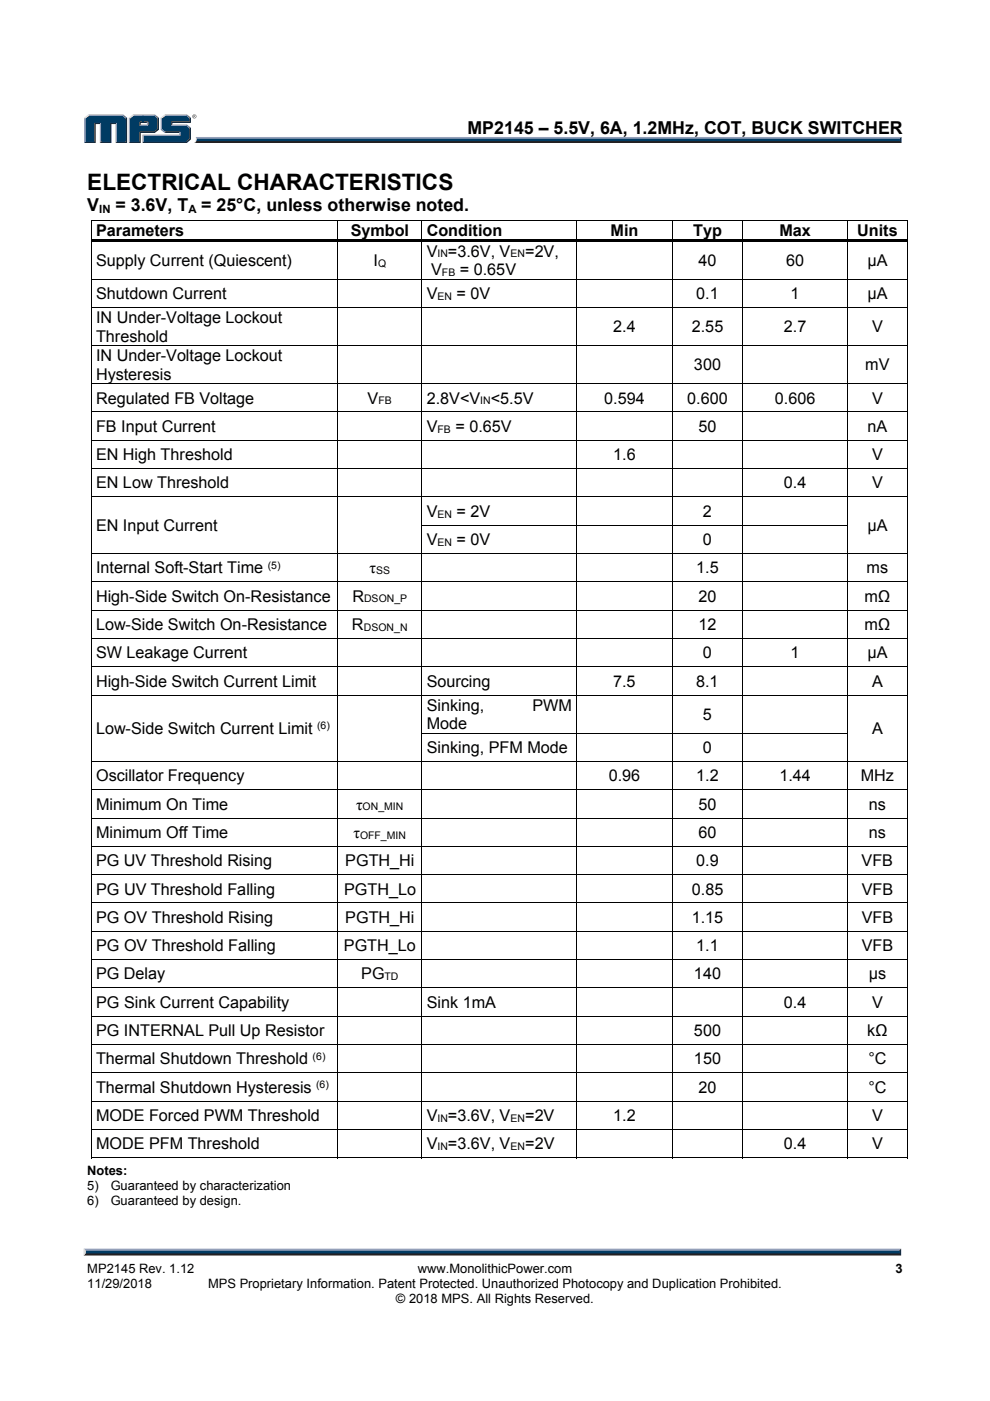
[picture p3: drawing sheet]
<svg xmlns="http://www.w3.org/2000/svg" width="210mm" height="297mm" viewBox="0 0 210 297" stroke-linecap="round" stroke-linejoin="round" font-family="sans-serif">
<path d="M41.5 29h149.7l-.4 .7h-149.1z" fill="#94a0b9"/>
<path d="M41.7 29.7h149.1l.4 .6h-150.1l.4-.2z" fill="#231f20"/>
<path d="M190.8 29.4l.4-.4v1.3l-.4-.4z" fill="#001339"/>
<path d="M41.7 29.4h149.1v.5h-149.2z" fill="#003b63"/>
<path d="M41.5 29l.2 .4-.1 .5-.5 .4 .4-.5z" fill="#dcddde"/>
<path d="M29.6 26.6l.2-.2h1.4l.2 .2z" fill="#94a0b9"/>
<g fill="#003b63">
<path d="M18.1 25.1l.8-.6h7l.8 .6v5h-1.9v-4.1h-1.4v4.1h-2v-4.1h-1.4v4.1h-1.9z"/>
<path d="M27.6 25.1l.8-.6h2.1v1.3h-.9v.8h1.8v-.8h-1.2v-1.3h2.5l.7 .6v2.2l-.7 .6h-3.1v2.2h-2z"/>
<path d="M30.4 28.8h7.8v-.9h-3.1l-.8-.6v-2.2l.8-.6h4.3l.8 .6v.7h-3.9v.8h3.1l.8 .6v2.2l-.8 .7h-9z"/>
</g>
<path d="M34.9 24.4h4.7" fill="none" stroke="#94a0b9" stroke-width=".26"/>
<path d="M34.1 24.9l.8-.6 .2 .2-.8 .6z" fill="#dcddde"/>
<path d="M34.2 24.9v2.6" fill="none" stroke="#94a0b9" stroke-width=".26"/>
<path d="M34.1 27.5l.2-.2 .8 .6-.2 .3z" fill="#547194"/>
<path d="M34.9 28.1h3.4" fill="none" stroke="#001339" stroke-width=".26"/>
<g fill="#94a0b9">
<path d="M30.2 28.5h7.8v-.3l.3-.3v.9h-7.8z"/>
<path d="M30.2 28.5l.3 .3v1.3l-.3 .2z"/>
</g>
<path d="M36.3 25.8h3.9v-.7l.3-.2v1.1h-3.9v.4l-.3 .2z" fill="#001339"/>
<path d="M36.3 26.5h3.3" fill="none" stroke="#94a0b9" stroke-width=".26"/>
<path d="M39.6 26.4l.9 .7-.3 .1-.8-.6z" fill="#547194"/>
<g fill="#001339">
<path d="M30.2 30.3l.3-.2h8.9l.8-.7v-2.2l.3-.1v2.4l-.9 .8z"/>
<path d="M29.6 27.9h3.1l.7-.6v-2.2l.3-.2v2.6l-.9 .7h-3v2.1h-2.5l.3-.2h2z"/>
</g>
<path d="M32.8 24.3l.9 .6-.3 .2-.7-.6z" fill="#547194"/>
<path d="M28.2 24.4h4.6" fill="none" stroke="#94a0b9" stroke-width=".26"/>
<path d="M27.3 24.9l.9-.6 .2 .2-.8 .6z" fill="#dcddde"/>
<path d="M27.4 24.9v5.4" fill="none" stroke="#94a0b9" stroke-width=".26"/>
<path d="M31.2 26l.2-.2v.8l-.2-.2z" fill="#94a0b9"/>
<g fill="#001339">
<path d="M29.6 25.8h1.8l-.2 .2h-1.4v.4l-.2 .2z"/>
<path d="M26.7 25.1l.3-.2v5.4h-2.5l.3-.2h1.9z"/>
</g>
<path d="M26.1 24.3l.9 .6-.3 .2-.8-.6z" fill="#547194"/>
<path d="M18.7 24.4h7.4" fill="none" stroke="#94a0b9" stroke-width=".26"/>
<path d="M17.8 24.9l.9-.6 .2 .2-.8 .6z" fill="#dcddde"/>
<path d="M18 24.9v5.4" fill="none" stroke="#94a0b9" stroke-width=".26"/>
<path d="M20 26h1.4l-.2 .3h-.9v4h-2.5l.3-.2h1.9z" fill="#001339"/>
<path d="M21.3 26v4.3" fill="none" stroke="#94a0b9" stroke-width=".26"/>
<path d="M23.4 26h1.4l-.3 .3h-.9v4h-2.4l.2-.2h2z" fill="#001339"/>
<path d="M24.6 26v4.3" fill="none" stroke="#94a0b9" stroke-width=".26"/>
<path d="M39.6 24.3l.9 .6-.3 .2-.8-.6z" fill="#547194"/>
<g fill="#231f20">
<path d="M18.2 265.5h172.5l.4 .7h-173.3z"/>
<path d="M40.8 24.7a.45 .45 0 0 1 .9 0 .45 .45 0 0 1-.9 0zM40.9 24.7a.35 .35 0 0 0 .7 0 .35 .35 0 0 0-.7 0zM41.1 24.5h.3v.4l-.2-.2-.1 .2zM41.1 24.5v.2l.2-.1z"/>
</g>
<path d="M17.8 264.7h173.3l-.4 .8h-172.5z" fill="#94a0b9"/>
<path d="M191.1 264.7v1.5l-.4-.4v-.6z" fill="#001339"/>
<path d="M18.2 265.2h172.5v.6h-172.5z" fill="#003b63"/>
<path d="M17.8 264.7l.4 .5v.5l-.4 .5z" fill="#dcddde"/>
<path d="M19.3 46.6h.2v.2h-.2zM19.3 50.7h173.2v.5h-173.2zM192.3 46.6h.2v.2h-.2zM19.3 111.3h.2v.1h-.2zM71.6 111.3h.1v.1h-.1zM192.3 111.3h.2v.1h-.2zM19.3 155.3h.2v.2h-.2zM71.6 155.3h.1v.2h-.1zM192.3 155.3h.2v.2h-.2zM192.3 245.4h.2v.2h-.2z" fill="#000"/>
<g fill="none" stroke="#000" stroke-width=".21">
<path d="M19.3 46.7h173.2M19.3 59.2h173.2M19.4 46.8v3.9M19.4 51.2v7.9M19.4 59.3v5.8M71.6 46.8v3.9M71.6 51.2v7.9M71.6 59.3v5.8M89.5 46.8v3.9M89.5 51.2v7.9M89.5 59.3v5.8M122.3 46.8v3.9"/>
<path d="M122.3 51.2v7.9M122.3 59.3v5.8M142.6 46.8v3.9M142.6 51.2v7.9M142.6 59.3v5.8M157.5 46.8v3.9M157.5 51.2v7.9M157.5 59.3v5.8M179.8 46.8v3.9M179.8 51.2v7.9M179.8 59.3v5.8M192.4 46.8v3.9"/>
<path d="M192.4 51.2v7.9M192.4 59.3v5.8M19.3 65.2h173.2M19.3 73.3h173.2M19.4 65.3v7.9M19.4 73.3v7.9M71.6 65.3v7.9M71.6 73.3v7.9M89.5 65.3v7.9M89.5 73.3v7.9M122.3 65.3v7.9M122.3 73.3v7.9"/>
<path d="M142.6 65.3v7.9M142.6 73.3v7.9M157.5 65.3v7.9M157.5 73.3v7.9M179.8 65.3v7.9M179.8 73.3v7.9M192.4 65.3v7.9M192.4 73.3v7.9M19.3 81.3h173.2M19.3 87.3h173.2M19.3 93.3h173.2M19.3 99.3h173.2"/>
<path d="M19.4 81.4v5.8M19.4 87.4v5.8M19.4 93.4v5.9M19.4 99.4v5.9M71.6 81.4v5.8M71.6 87.4v5.8M71.6 93.4v5.9M71.6 99.4v5.9M89.5 81.4v5.8M89.5 87.4v5.8M89.5 93.4v5.9M89.5 99.4v5.9"/>
<path d="M122.3 81.4v5.8M122.3 87.4v5.8M122.3 93.4v5.9M122.3 99.4v5.9M142.6 81.4v5.8M142.6 87.4v5.8M142.6 93.4v5.9M142.6 99.4v5.9M157.5 81.4v5.8M157.5 87.4v5.8M157.5 93.4v5.9M157.5 99.4v5.9"/>
<path d="M179.8 81.4v5.8M179.8 87.4v5.8M179.8 93.4v5.9M179.8 99.4v5.9M192.4 81.4v5.8M192.4 87.4v5.8M192.4 93.4v5.9M192.4 99.4v5.9M19.3 105.3h173.2M19.3 117.3h173.2M19.4 105.4v5.9M19.4 111.4v5.9"/>
<path d="M19.4 117.4v5.9M71.6 105.4v5.9M71.6 111.4v5.9M71.6 117.4v5.9M89.4 111.3h90.5M89.5 105.4v5.9M89.5 111.4v5.9M89.5 117.4v5.9M122.3 105.4v5.9M122.3 111.4v5.9M122.3 117.4v5.9M142.6 105.4v5.9"/>
<path d="M142.6 111.4v5.9M142.6 117.4v5.9M157.5 105.4v5.9M157.5 111.4v5.9M157.5 117.4v5.9M179.8 105.4v5.9M179.8 111.4v5.9M179.8 117.4v5.9M192.4 105.4v5.9M192.4 111.4v5.9M192.4 117.4v5.9M19.3 123.4h173.2"/>
<path d="M19.3 129.3h173.2M19.3 135.4h173.2M19.4 123.4v5.9M19.4 129.4v5.9M19.4 135.4v5.9M71.6 123.4v5.9M71.6 129.4v5.9M71.6 135.4v5.9M89.5 123.4v5.9M89.5 129.4v5.9M89.5 135.4v5.9M122.3 123.4v5.9"/>
<path d="M122.3 129.4v5.9M122.3 135.4v5.9M142.6 123.4v5.9M142.6 129.4v5.9M142.6 135.4v5.9M157.5 123.4v5.9M157.5 129.4v5.9M157.5 135.4v5.9M179.8 123.4v5.9M179.8 129.4v5.9M179.8 135.4v5.9M192.4 123.4v5.9"/>
<path d="M192.4 129.4v5.9M192.4 135.4v5.9M19.3 141.4h173.2M19.3 147.4h173.2M19.4 141.5v5.8M19.4 147.4v7.9M19.4 155.5v5.9M71.6 141.5v5.8M71.6 147.4v7.9M71.6 155.5v5.9M89.4 155.4h90.5M89.5 141.5v5.8"/>
<path d="M89.5 147.4v7.9M89.5 155.5v5.9M122.3 141.5v5.8M122.3 147.4v7.9M122.3 155.5v5.9M142.6 141.5v5.8M142.6 147.4v7.9M142.6 155.5v5.9M157.5 141.5v5.8M157.5 147.4v7.9M157.5 155.5v5.9M179.8 141.5v5.8"/>
<path d="M179.8 147.4v7.9M179.8 155.5v5.9M192.4 141.5v5.8M192.4 147.4v7.9M192.4 155.5v5.9M19.3 161.4h173.2M19.3 167.4h173.2M19.3 173.4h173.2M19.3 179.5h173.2M19.4 161.5v5.8M19.4 167.5v5.9M19.4 173.5v5.9"/>
<path d="M19.4 179.5v5.9M71.6 161.5v5.8M71.6 167.5v5.9M71.6 173.5v5.9M71.6 179.5v5.9M89.5 161.5v5.8M89.5 167.5v5.9M89.5 173.5v5.9M89.5 179.5v5.9M122.3 161.5v5.8M122.3 167.5v5.9M122.3 173.5v5.9"/>
<path d="M122.3 179.5v5.9M142.6 161.5v5.8M142.6 167.5v5.9M142.6 173.5v5.9M142.6 179.5v5.9M157.5 161.5v5.8M157.5 167.5v5.9M157.5 173.5v5.9M157.5 179.5v5.9M179.8 161.5v5.8M179.8 167.5v5.9M179.8 173.5v5.9"/>
<path d="M179.8 179.5v5.9M192.4 161.5v5.8M192.4 167.5v5.9M192.4 173.5v5.9M192.4 179.5v5.9M19.3 185.4h173.2M19.3 191.5h173.2M19.3 197.5h173.2M19.4 185.5v5.9M19.4 191.5v5.9M19.4 197.5v5.9M71.6 185.5v5.9"/>
<path d="M71.6 191.5v5.9M71.6 197.5v5.9M89.5 185.5v5.9M89.5 191.5v5.9M89.5 197.5v5.9M122.3 185.5v5.9M122.3 191.5v5.9M122.3 197.5v5.9M142.6 185.5v5.9M142.6 191.5v5.9M142.6 197.5v5.9M157.5 185.5v5.9"/>
<path d="M157.5 191.5v5.9M157.5 197.5v5.9M179.8 185.5v5.9M179.8 191.5v5.9M179.8 197.5v5.9M192.4 185.5v5.9M192.4 191.5v5.9M192.4 197.5v5.9M19.3 203.5h173.2M19.3 209.5h173.2M19.3 215.5h173.2M19.4 203.5v5.9"/>
<path d="M19.4 209.5v5.9M19.4 215.6v5.8M71.6 203.5v5.9M71.6 209.5v5.9M71.6 215.6v5.8M89.5 203.5v5.9M89.5 209.5v5.9M89.5 215.6v5.8M122.3 203.5v5.9M122.3 209.5v5.9M122.3 215.6v5.8M142.6 203.5v5.9"/>
<path d="M142.6 209.5v5.9M142.6 215.6v5.8M157.5 203.5v5.9M157.5 209.5v5.9M157.5 215.6v5.8M179.8 203.5v5.9M179.8 209.5v5.9M179.8 215.6v5.8M192.4 203.5v5.9M192.4 209.5v5.9M192.4 215.6v5.8M19.3 221.5h173.2"/>
<path d="M19.3 227.5h173.2M19.3 233.5h173.2M19.3 239.5h173.2M19.4 221.6v5.8M19.4 227.6v5.8M19.4 233.6v5.8M19.4 239.6v6M71.6 221.6v5.8M71.6 227.6v5.8M71.6 233.6v5.8M71.6 239.6v6M89.5 221.6v5.8"/>
<path d="M89.5 227.6v5.8M89.5 233.6v5.8M89.5 239.6v6M122.3 221.6v5.8M122.3 227.6v5.8M122.3 233.6v5.8M122.3 239.6v6M142.6 221.6v5.8M142.6 227.6v5.8M142.6 233.6v5.8M142.6 239.6v6M157.5 221.6v5.8"/>
<path d="M157.5 227.6v5.8M157.5 233.6v5.8M157.5 239.6v6M179.8 221.6v5.8M179.8 227.6v5.8M179.8 233.6v5.8M179.8 239.6v6M192.4 221.6v5.8M192.4 227.6v5.8M192.4 233.6v5.8M192.4 239.6v6M19.3 245.5h52.3"/>
<path d="M71.7 245.5h17.7M89.6 245.5h32.6M122.4 245.5h20.1M142.7 245.5h14.7M157.6 245.5h22.1M179.9 245.5h12.4"/>
</g>
<text font-size="4.8" x="18.5" y="40.2">ELECTRICAL CHARACTERISTICS</text>
<g font-size="3.8">
<text x="99.2" y="28.5">MP2145 – 5.5V, 6A, 1.2MHz, COT, BUCK SWITCHER</text>
<text x="18.5" y="44.7">V</text>
<text x="24.5" y="44.7">= 3.6V, T</text>
<text x="42.7" y="44.7">= 25°C, unless otherwise noted.</text>
</g>
<g font-size="3.4">
<text x="20.4" y="50">Parameters</text>
<text x="74.4" y="50">Symbol</text>
<text x="90.5" y="50">Condition</text>
<text x="129.5" y="50">Min</text>
<text x="147" y="50">Typ</text>
<text x="165.3" y="50">Max</text>
<text x="181.8" y="50">Units</text>
<text x="20.4" y="56.4">Supply Current (Quiescent)</text>
<text x="79.2" y="56.4">I</text>
<text x="90.5" y="54.4">V =3.6V, V</text>
<text x="91.5" y="58.4">V</text>
<text x="97.5" y="58.4">= 0.65V</text>
<text x="111.4" y="54.4">=2V,</text>
<text x="148.1" y="56.4">40</text>
<text x="166.7" y="56.4">60</text>
<text x="184" y="56.4">μA</text>
<text x="20.4" y="63.4">Shutdown Current</text>
<text x="90.5" y="63.4">V</text>
<text x="96.8" y="63.4">= 0V</text>
<text x="147.7" y="63.4">0.1</text>
<text x="167.7" y="63.4">1</text>
<text x="184" y="63.4">μA</text>
<text x="20.4" y="68.5">IN Under-Voltage Lockout</text>
<text x="130.1" y="70.5">2.4</text>
<text x="146.7" y="70.5">2.55</text>
<text x="166.3" y="70.5">2.7</text>
<text x="185" y="70.5">V</text>
<text x="20.4" y="72.4">Threshold</text>
<text x="20.4" y="76.6">IN Under-Voltage Lockout</text>
<text x="20.4" y="80.5">Hysteresis</text>
<text x="147.2" y="78.5">300</text>
<text x="183.5" y="78.5">mV</text>
<text x="20.4" y="85.6">Regulated FB Voltage</text>
<text x="78" y="85.6">V</text>
<text x="90.5" y="85.6">2.8V&lt;V &lt;5.5V</text>
<text x="128.2" y="85.6">0.594</text>
<text x="145.8" y="85.6">0.600</text>
<text x="164.3" y="85.6">0.606</text>
<text x="185" y="85.6">V</text>
<text x="20.4" y="91.6">FB Input Current</text>
<text x="90.5" y="91.6">V</text>
<text x="96.6" y="91.6">= 0.65V</text>
<text x="148.1" y="91.6">50</text>
<text x="184" y="91.6">nA</text>
<text x="20.4" y="97.6">EN High Threshold</text>
<text x="130.1" y="97.6">1.6</text>
<text x="185" y="97.6">V</text>
<text x="20.4" y="103.6">EN Low Threshold</text>
<text x="166.3" y="103.6">0.4</text>
<text x="185" y="103.6">V</text>
<text x="20.4" y="112.6">EN Input Current</text>
<text x="90.5" y="109.6">V</text>
<text x="96.8" y="109.6">= 2V</text>
<text x="149.1" y="109.6">2</text>
<text x="184" y="112.6">μA</text>
<text x="90.5" y="115.6">V</text>
<text x="96.8" y="115.6">= 0V</text>
<text x="149.1" y="115.6">0</text>
<text x="20.4" y="121.6">Internal Soft-Start Time</text>
<text x="78.4" y="121.6">τ</text>
<text x="147.7" y="121.6">1.5</text>
<text x="183.8" y="121.6">ms</text>
<text x="20.4" y="127.6">High-Side Switch On-Resistance</text>
<text x="74.8" y="127.6">R</text>
<text x="148.1" y="127.6">20</text>
<text x="183.4" y="127.6">mΩ</text>
<text x="20.4" y="133.6">Low-Side Switch On-Resistance</text>
<text x="74.6" y="133.6">R</text>
<text x="148.1" y="133.6">12</text>
<text x="183.4" y="133.6">mΩ</text>
<text x="20.4" y="139.6">SW Leakage Current</text>
<text x="149.1" y="139.6">0</text>
<text x="167.7" y="139.6">1</text>
<text x="184" y="139.6">μA</text>
<text x="20.4" y="145.6">High-Side Switch Current Limit</text>
<text x="90.5" y="145.6">Sourcing</text>
<text x="130.1" y="145.6">7.5</text>
<text x="147.7" y="145.6">8.1</text>
<text x="185" y="145.6">A</text>
<text x="20.4" y="155.6">Low-Side Switch Current Limit</text>
<text x="90.5" y="150.7">Sinking,</text>
<text x="90.5" y="154.6">Mode</text>
<text x="112.9" y="150.7">PWM</text>
<text x="149.1" y="152.6">5</text>
<text x="185" y="155.6">A</text>
<text x="90.5" y="159.7">Sinking, PFM Mode</text>
<text x="149.1" y="159.7">0</text>
<text x="20.4" y="165.7">Oscillator Frequency</text>
<text x="129.1" y="165.7">0.96</text>
<text x="147.7" y="165.7">1.2</text>
<text x="165.3" y="165.7">1.44</text>
<text x="182.6" y="165.7">MHz</text>
<text x="20.4" y="171.7">Minimum On Time</text>
<text x="75.5" y="171.6">τ</text>
<text x="148.1" y="171.7">50</text>
<text x="184.3" y="171.7">ns</text>
<text x="20.4" y="177.7">Minimum Off Time</text>
<text x="75" y="177.7">τ</text>
<text x="148.1" y="177.7">60</text>
<text x="184.3" y="177.7">ns</text>
<text x="20.4" y="183.7">PG UV Threshold Rising</text>
<text x="73.2" y="183.7">PGTH_Hi</text>
<text x="147.7" y="183.7">0.9</text>
<text x="182.8" y="183.7">VFB</text>
<text x="20.4" y="189.7">PG UV Threshold Falling</text>
<text x="73" y="189.7">PGTH_Lo</text>
<text x="146.8" y="189.7">0.85</text>
<text x="182.8" y="189.7">VFB</text>
<text x="20.4" y="195.7">PG OV Threshold Rising</text>
<text x="73.2" y="195.7">PGTH_Hi</text>
<text x="146.7" y="195.7">1.15</text>
<text x="182.8" y="195.7">VFB</text>
<text x="20.4" y="201.7">PG OV Threshold Falling</text>
<text x="72.9" y="201.7">PGTH_Lo</text>
<text x="147.7" y="201.7">1.1</text>
<text x="182.8" y="201.7">VFB</text>
<text x="20.4" y="207.7">PG Delay</text>
<text x="76.6" y="207.7">PG</text>
<text x="147.2" y="207.7">140</text>
<text x="184.3" y="207.7">μs</text>
<text x="20.4" y="213.7">PG Sink Current Capability</text>
<text x="90.5" y="213.7">Sink 1mA</text>
<text x="166.3" y="213.7">0.4</text>
<text x="185" y="213.7">V</text>
<text x="20.4" y="219.7">PG INTERNAL Pull Up Resistor</text>
<text x="147.2" y="219.7">500</text>
<text x="183.9" y="219.7">kΩ</text>
<text x="20.4" y="225.7">Thermal Shutdown Threshold</text>
<text x="147.2" y="225.7">150</text>
<text x="184.2" y="225.7">°C</text>
<text x="20.4" y="231.7">Thermal Shutdown Hysteresis</text>
<text x="148.1" y="231.7">20</text>
<text x="184.2" y="231.7">°C</text>
<text x="20.4" y="237.7">MODE Forced PWM Threshold</text>
<text x="90.5" y="237.7">V =3.6V, V</text>
<text x="111.4" y="237.7">=2V</text>
<text x="130.1" y="237.7">1.2</text>
<text x="185" y="237.7">V</text>
<text x="20.4" y="243.7">MODE PFM Threshold</text>
<text x="90.5" y="243.7">V =3.6V, V</text>
<text x="111.4" y="243.7">=2V</text>
<text x="166.3" y="243.7">0.4</text>
<text x="185" y="243.7">V</text>
</g>
<g font-size="2.7">
<text x="18.5" y="249.1">Notes:</text>
<text x="18.5" y="252.3">5)</text>
<text x="18.5" y="255.5">6)</text>
<text x="23.5" y="252.3">Guaranteed by characterization</text>
<text x="23.5" y="255.5">Guaranteed by design.</text>
<text x="18.5" y="270">MP2145 Rev. 1.12</text>
<text x="88.6" y="270">www.MonolithicPower.com</text>
<text x="189.9" y="270">3</text>
<text x="18.5" y="273.2">11/29/2018</text>
<text x="44.1" y="273.2">MPS Proprietary Information. Patent Protected. Unauthorized Photocopy and Duplication Prohibited.</text>
<text x="84" y="276.3">© 2018 MPS. All Rights Reserved.</text>
</g>
<g font-size="2.4">
<text x="21" y="45.1">IN</text>
<text x="40" y="45.1">A</text>
</g>
<g font-size="2.2">
<text x="80.2" y="56.6">Q</text>
<text x="92.8" y="54.6">IN</text>
<text x="93.7" y="58.5">FB</text>
<text x="108.3" y="54.6">EN</text>
<text x="92.8" y="63.6">EN</text>
<text x="80.3" y="85.7">FB</text>
<text x="101.9" y="85.7">IN</text>
<text x="92.8" y="91.7">FB</text>
<text x="92.8" y="109.7">EN</text>
<text x="92.8" y="115.7">EN</text>
<text x="56.8" y="120.5">(5)</text>
<text x="79.8" y="121.7">SS</text>
<text x="77.2" y="127.7">DSON_P</text>
<text x="77.2" y="133.7">DSON_N</text>
<text x="67.3" y="154.6">(6)</text>
<text x="76.9" y="171.8">ON_MIN</text>
<text x="76.4" y="177.8">OFF_MIN</text>
<text x="81.6" y="207.8">TD</text>
<text x="66.3" y="224.7">(6)</text>
<text x="67.1" y="230.7">(6)</text>
<text x="92.8" y="237.9">IN</text>
<text x="108.3" y="237.9">EN</text>
<text x="92.8" y="243.9">IN</text>
<text x="108.3" y="243.9">EN</text>
</g>
</svg>
